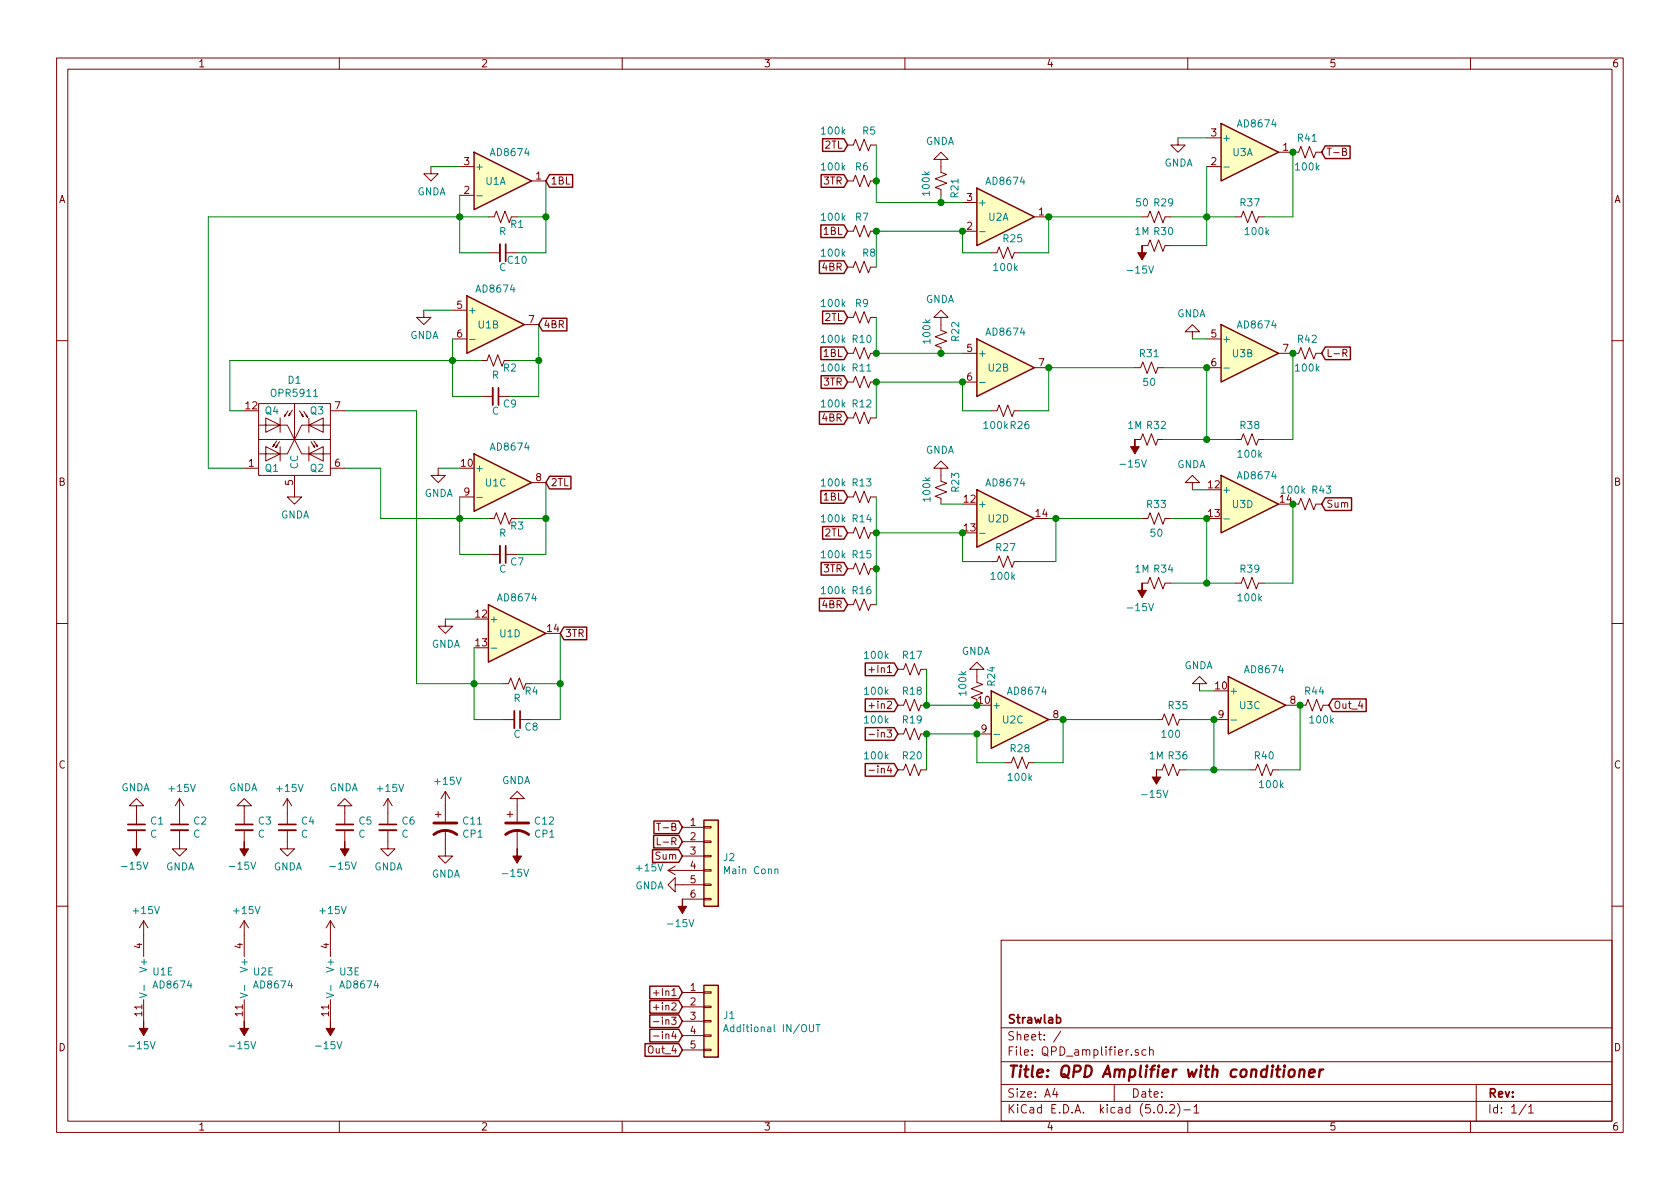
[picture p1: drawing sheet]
<svg xmlns="http://www.w3.org/2000/svg" width="297mm" height="210mm" viewBox="0 0 297 210" stroke-linecap="round" stroke-linejoin="round" font-family="sans-serif">
<g fill="none" stroke="#840000" stroke-width=".18">
<path d="M10 10.3h277v189.9h-277zM12 12.2h273v186.1h-273zM60 10.3v1.9M110 10.3v1.9M160 10.3v1.9M210 10.3v1.9M260 10.3v1.9M76.2 29.5v1.2h1.3l-1.3 1.3-1.3-1.3h1.3M81.3 34.5h2.5M81.3 29.5h2.5M86.4 38.3h1l.4-1 .7 2.1 .8-2.1 .7 2.1 .4-1.1h1M94 32h2.5"/>
<path d="M149.9 25.6h1l.4-1 .7 2.1 .8-2.1 .7 2.1 .4-1.1h1M149.9 32h1l.4-1 .7 2 .8-2 .7 2 .4-1h1M166.4 28.2h1.2l-1.2-1.3-1.3 1.3h1.3v2.3l1 .4-2 .7 2 .8-2 .7 1 .4v1M170.2 35.8h2.5M182.9 38.3h2.5M201.9 38.3h1l.4-1 .8 2.1 .8-2.1 .7 2.1 .4-1.1h1M208.3 24.4v1.2h1.2l-1.2 1.3-1.3-1.3h1.3M213.4 29.5h2.5M213.4 24.4h2.5M218.4 38.3h1.1l.3-1 .8 2.1 .8-2.1 .7 2.1 .4-1.1h1M226.1 26.9h3.5l.4-1 .8 2 .7-2 .8 2 .4-1h1M237.4 26.8h.5l.1-.2v-.3l-.6-.1v1.3h.4l.2-.1 .1-.4-.3-.2"/>
<path d="M74.9 54.9v1.2h1.3l-1.3 1.3-1.2-1.3h1.2M80 59.9h2.5M80 54.9h2.5M86.4 44.7h2M89.4 44.7h2M92.7 57.4h2.5M149.9 40.9h1l.4-1 .7 2 .8-2 .7 2 .4-1h1M149.9 47.2h1l.4-1 .7 2.1 .8-2.1 .7 2.1 .4-1.1h1M149.9 56.1h1l.4-1 .7 2 .8-2 .7 2 .4-1h1M166.4 56.1h1.2l-1.2-1.2-1.3 1.2h1.3v2.3l1 .4-2 .8 2 .7-2 .8 1 .4v1M170.2 40.9h2.5M175.3 44.7h1l.4-1 .7 2 .8-2 .7 2 .4-1h1"/>
<path d="M201.9 43.4h1l.4-1 .8 2 .8-2 .7 2 .4-1h1M210.8 58.7h1.3l-1.3-1.3-1.3 1.3h1.3v1.2M213.4 59.9h2.5M10 60.2h2M45.7 71.4h12.7v12.7h-12.7zM45.7 75.2h3.8l-2.5 1.2v-2.5l2.5 1.3h1.3l1.3 2.5 1.2-2.5h3.8v1.2l-2.5-1.2 2.5-1.3v1.3h1.3M45.7 77.7h12.7M48.9 78l-.6 1 .1-.4 .1 .1-.2 .3M49.4 78.1l-.6 1 .1-.4 .1 .2-.2 .2M49.5 73.9v2.5M49.5 79v2.5M50.9 72.6l-.6 1.1 .1-.4 .1 .1-.2 .3"/>
<path d="M51.7 72.5l-.6 1 .1-.4 .1 .2-.2 .2M52.1 77.7l-1.3 2.6h-1.3l-2.5-1.3v2.5l2.5-1.2h-3.8M52.1 77.7l1.2 2.6h1.3l2.5-1.3v2.5l-2.5-1.2h3.8M52.1 71.4v6.3M53 72.6l.6 1.1-.1-.4-.2 .1 .3 .3M53.7 72.8l.7 1-.2-.4-.1 .1 .3 .3M54.6 73.9v2.5M54.6 79v2.5M55 78.1l.6 1-.1-.4-.1 .2 .2 .2M55.5 78l.6 1-.1-.4-.1 .1 .2 .3M58.4 72.6h2.6M85.1 63.7h1l.4-1 .7 2.1 .8-2.1 .8 2.1 .4-1.1h1"/>
<path d="M85.1 70.1h2M88.1 70.1h2.1M149.9 62.5h1l.4-1 .7 2 .8-2 .7 2 .4-1h1M149.9 67.6h1l.4-1.1 .7 2.1 .8-2.1 .7 2.1 .4-1h1M149.9 73.9h1l.4-1 .7 2 .8-2 .7 2 .4-1h1M170.2 62.5h2.5M170.2 67.6h2.5M175.3 72.6h1l.4-1 .7 2.1 .8-2.1 .7 2.1 .4-1.1h1M182.9 65h2.5M200.7 65h1l.4-1 .7 2 .8-2 .7 2 .4-1h1M200.7 77.7h1l.4-1 .7 2 .8-2 .7 2 .4-1h1M213.4 65h2.5"/>
<path d="M218.4 77.7h1.1l.3-1 .8 2 .8-2 .7 2 .4-1h1M226.1 62.5h3.5l.4-1 .8 2 .7-2 .8 2 .4-1h1M237.4 62.4h.6l.1-.5-.2-.1h-.5v1.2M237.7 62.4l.5 .6M285 60.2h2M43.2 82.8h2.5M52.1 84.1v3.8h1.2l-1.2 1.2-1.3-1.2h1.3M58.4 82.8h2.6M77.5 82.8v1.3h1.2l-1.2 1.2-1.3-1.2h1.3M81.3 87.9h2.5M86.4 91.7h1l.4-1 .7 2 .8-2 .7 2 .4-1h1M86.4 98h2"/>
<path d="M89.4 98h2M94 85.3h2.5M149.9 87.9h1l.4-1 .7 2 .8-2 .7 2 .4-1h1M149.9 94.2h1l.4-1 .7 2 .8-2 .7 2 .4-1h1M166.4 82.8h1.2l-1.2-1.3-1.3 1.3h1.3v2.3l1 .4-2 .7 2 .8-2 .8 1 .3v1M175.3 99.3h1l.4-1 .7 2 .8-2 .7 2 .4-1h1M201.9 91.7h1l.4-1 .8 2 .8-2 .7 2 .4-1h1M210.8 85.3h1.3l-1.3-1.2-1.3 1.2h1.3v1.3M228.6 89.1h1l.4-1 .8 2.1 .7-2.1 .8 2.1 .4-1.1h1M10 110.3h2M78.7 109.5v1.2h1.3l-1.3 1.3-1.2-1.3h1.2M149.9 100.6h1l.4-1 .7 2 .8-2 .7 2 .4-1h1"/>
<path d="M149.9 106.9h1l.4-1 .7 2 .8-2 .7 2 .4-1h1M153.6 118.4h1M158.7 118.4h1.1l.3-1.1 .8 2.1 .8-2.1 .7 2.1 .4-1h1M172.7 118.4h1.3l-1.3-1.3-1.3 1.3h1.3v2.2l1 .4-2 .8 2 .7-2 .8 1 .4M201.9 103.1h1l.4-1 .8 2 .8-2 .7 2 .4-1h1M218.4 103.1h1.1l.3-1 .8 2 .8-2 .7 2 .4-1h1M285 110.3h2M78.7 139.9v5.4M78.7 139.9l-.7 1.3M78.7 139.9l.8 1.3M88.9 120.9h1l.4-1 .8 2 .7-2 .8 2 .4-1h1M88.9 127.2h2"/>
<path d="M91.9 127.2h2.1M153.6 129.9h1M153.6 124.8h1M153.6 136.2h1M158.7 124.7h1.1l.3-1 .8 2 .8-2 .7 2 .4-1h1M158.7 129.8h1.1l.3-1 .8 2 .8-2 .7 2 .4-1h1M158.7 136.1h1.1l.3-1 .8 2.1 .8-2.1 .7 2.1 .4-1.1h1M172.7 129.8h2.6M177.8 134.9h1l.4-1 .8 2 .7-2 .8 2 .4-1h1M185.4 127.2h2.6M204.5 136.1h1l.4-1 .7 2.1 .8-2.1 .8 2.1 .3-1.1h1M204.5 127.2h1l.4-1 .7 2.1 .8-2.1 .8 2.1 .3-1.1h1"/>
<path d="M212.1 120.9h1.3l-1.3-1.3-1.3 1.3h1.3v1.3M214.6 127.2h2.6M221 136.1h1l.4-1 .7 2.1 .8-2.1 .8 2.1 .3-1.1h1.1M227.3 124.7h3.6l.4-1 .7 2 .8-2 .8 2 .3-1h1M24.1 142.5h1.3l-1.3-1.3-1.2 1.3h1.2v3.3M24.1 146.8v2M31.7 146.8v3.3h1.3l-1.3 1.3-1.2-1.3h1.2M31.7 141.2v4.6M31.7 141.2l-.7 1.3M31.7 141.2l.8 1.3M43.2 142.5h1.2l-1.2-1.3-1.3 1.3h1.3v3.3M43.2 146.8v2"/>
<path d="M50.8 146.8v3.3h1.3l-1.3 1.3-1.3-1.3h1.3M50.8 141.2v4.6M50.8 141.2l-.8 1.3M50.8 141.2l.8 1.3M61 142.5h1.2l-1.2-1.3-1.3 1.3h1.3v3.3M61 146.8v2M68.6 146.8v3.3h1.2l-1.2 1.3-1.3-1.3h1.3M68.6 141.2v4.6M68.6 141.2l-.8 1.3M68.6 141.2l.7 1.3M77 144h1M77.5 143.5v1"/>
<path d="M78.7 146.8v4.6h1.3l-1.3 1.2-1.2-1.2h1.2M89.7 144h1M90.2 143.5v1M91.4 141.2h1.3l-1.3-1.3-1.2 1.3h1.2v4.1M91.4 146.8v3.3M116.1 145.6h.7M116.2 148.1v1.3h.6M118.1 153.9h6.4M118.1 153.9l1.3 .8M119.4 156.5v-1.3l-1.3 1.3 1.3 1.2v-1.2h5.1M119.4 153.2l-1.3 .7M120.6 146.3h3.9"/>
<path d="M120.6 148.8h3.9M120.6 151.4h3.9M120.6 159h3.9M124.5 158.9h1.2v.2h-1.2zM124.5 156.3h1.2v.3h-1.2zM124.5 153.8h1.2v.2h-1.2zM124.5 151.3h1.2v.2h-1.2zM124.5 148.7h1.2v.3h-1.2zM124.5 146.2h1.2v.2h-1.2zM10 160.2h2M25.4 162.8v6.4M25.4 176.8v3.8"/>
<path d="M25.4 162.8l-.8 1.3M25.4 162.8l.8 1.3M43.2 162.8v6.4M43.2 176.8v3.8M43.2 162.8l-.8 1.3M43.2 162.8l.7 1.3M58.4 162.8v6.4M58.4 176.8v3.8M58.4 162.8l-.7 1.3M58.4 162.8l.8 1.3M115.5 175.6h1M115.5 178.1h1"/>
<path d="M120.6 175.5h3.9M120.6 178h3.9M124.5 177.9h1.2v.3h-1.2zM124.5 175.4h1.2v.2h-1.2zM177 166.3h108v32h-108zM285 160.2h2M60 198.3v1.9M110 198.3v1.9M115.5 180.7h1M115.5 183.2h1M120.6 180.6h3.9M120.6 183.1h3.9"/>
<path d="M120.6 185.7h3.9M124.5 185.5h1.2v.3h-1.2zM124.5 183h1.2v.3h-1.2zM124.5 180.5h1.2v.2h-1.2zM160 198.3v1.9M177 194.8h108M177 191.8h108M177 187.8h108M177 181.8h108M186.5 192.5l-.4 1h1M186.8 193v1M187.6 182.3l-1.3 2"/>
<path d="M197 191.8v3M201.3 185.7a.37 .37 0 0 0-.6 .1l.1 .2 .5 .2v.1l-.2 .3-.4-.1M202.6 185.7l-.4-.1-.3 .3 .1 .6 .2 .1 .4-.1M203.3 185.7a.37 .37 0 0 1 .6 .1v.8M203.3 185.1v1.5M204.8 195.5l.4-.2a.94 .94 0 0 1 0 1.5 .79 .79 0 0 1-.4-1.3zM206.2 196.7v.1M206.8 195.5l.2-.2h.4l.2 .2 .1 .3-.1 .2-.8 .8h.9M208.2 195.1a1.71 1.71 0 0 1 0 2.3M209.3 196.3h1.2M210 198.3v1.9M211.1 195.8l.4-.5v1.5"/>
<path d="M211.1 196.8h.9M260 198.3v1.9M261 191.8v6.5M269.8 195.2l-1.2 2M270.3 195.8l.4-.5v1.5M270.3 196.8h.8"/>
</g>
<path d="M228 189.3a.53 .53 0 0 1 .5-.2 .53 .53 0 0 1 .4 .4v.6a.54 .54 0 0 1-.6 .4 .54 .54 0 0 1-.5-.4zM229.8 189.3a.5 .5 0 0 1 .9 .1l-.2 1M229.8 189.1l-.1 1.3M231.5 189.8l1-.2-.1-.4-.5-.1-.4 .3v.9l.2 .1 .6-.1M233.4 189.1l-.2 1.3M234 189.1a.55 .55 0 0 0-.7 .4" fill="none" stroke="#840000" stroke-width=".41"/>
<path d="M89.4 43.2v3M88.1 68.6v3M89.4 96.5v3.1M91.9 125.7v3.1M22.6 145.8h3.1M30.2 145.8h3.1M41.7 145.8h3M49.3 145.8h3M59.4 145.8h3.1M67.1 145.8h3M186.8 180l.4-.1 .3 .3v.6l-.3 .1-.4-.1" fill="none" stroke="#840000" stroke-width=".3"/>
<g fill="#ffffc2" stroke="#ffffc2" stroke-width=".18">
<path d="M83.8 26.9l10.2 5.1-10.2 5.1z"/>
<path d="M83.8 80.3l10.2 5-10.2 5.1z"/>
<path d="M86.4 106.9l10.1 5.1-10.1 5.1z"/>
<path d="M172.7 33.3l10.2 5-10.2 5.1z"/>
<path d="M172.7 59.9l10.2 5.1-10.2 5.1z"/>
<path d="M175.3 122.2l10.1 5-10.1 5.1z"/>
<path d="M172.7 86.6l10.2 5.1-10.2 5.1z"/>
<path d="M215.9 21.8l10.2 5.1-10.2 5.1z"/>
<path d="M215.9 57.4l10.2 5.1-10.2 5.1z"/>
<path d="M215.9 84.1l10.2 5-10.2 5.1z"/>
<path d="M124.5 145h2.5v15.3h-2.5z"/>
<path d="M82.5 52.3l10.2 5.1-10.2 5.1z"/>
<path d="M217.2 119.6l10.1 5.1-10.1 5.1z"/>
<path d="M124.5 174.2h2.5v12.7h-2.5z"/>
</g>
<g fill="none" stroke="#840000" stroke-width=".25">
<path d="M83.8 26.9l10.2 5.1-10.2 5.1zM97.2 30.9h4v2.2h-4l-.7-1.1zM145.1 39.8h4.1l.7 1.1-.7 1.1h-4.1zM145.2 30.9h4l.7 1.1-.7 1.1h-4zM145.4 24.5h3.8l.7 1.1-.7 1.2h-3.8zM172.7 33.3l10.2 5-10.2 5.1zM215.9 21.8l10.2 5.1-10.2 5.1zM234.3 25.8h4.4v2.2h-4.4l-.6-1.1zM82.5 52.3l10.2 5.1-10.2 5.1zM95.9 56.3h4.3v2.2h-4.3l-.7-1.1zM144.9 46.1h4.3l.7 1.1-.7 1.2h-4.3zM145.4 55h3.8l.7 1.1-.7 1.1h-3.8z"/>
<path d="M172.7 59.9l10.2 5.1-10.2 5.1zM215.9 57.4l10.2 5.1-10.2 5.1zM144.9 72.8h4.3l.7 1.1-.7 1.1h-4.3zM145.1 61.4h4.1l.7 1.1-.7 1.1h-4.1zM145.2 66.4h4l.7 1.2-.7 1.1h-4zM234.3 61.4h4.5v2.2h-4.5l-.6-1.1zM83.8 80.3l10.2 5-10.2 5.1zM97.2 84.2h3.7v2.3h-3.7l-.7-1.2zM145.1 86.8h4.1l.7 1.1-.7 1.1h-4.1zM145.2 99.5h4l.7 1.1-.7 1.1h-4zM145.4 93.1h3.8l.7 1.1-.7 1.1h-3.8zM172.7 86.6l10.2 5.1-10.2 5.1z"/>
<path d="M215.9 84.1l10.2 5-10.2 5.1zM234.3 88h4.7v2.3h-4.7l-.6-1.2zM86.4 106.9l10.1 5.1-10.1 5.1zM99.7 110.9h4v2.2h-4l-.6-1.1zM144.9 105.8h4.3l.7 1.1-.7 1.1h-4.3zM153 117.2h5.1l.6 1.2-.6 1.1h-5.1zM217.2 119.6l10.1 5.1-10.1 5.1zM153 128.7h5.1l.6 1.1-.6 1.1h-5.1zM153 123.6h5.1l.6 1.1-.6 1.1h-5.1zM153 135h5.1l.6 1.1-.6 1.2h-5.1zM175.3 122.2l10.1 5-10.1 5.1zM235.6 123.6h6v2.2h-6l-.7-1.1z"/>
<path d="M115.4 150.3h4.6l.6 1.1-.6 1.1h-4.6zM115.6 147.7h4.4l.6 1.1-.6 1.2h-4.4zM115.6 145.2h4.4l.6 1.1-.6 1.1h-4.4zM124.5 145h2.5v15.3h-2.5zM114.9 174.4h5.1l.6 1.1-.6 1.1h-5.1zM114.9 176.9h5.1l.6 1.1-.6 1.2h-5.1zM114.9 179.5h5.1l.6 1.1-.6 1.1h-5.1zM124.5 174.2h2.5v12.7h-2.5zM114 184.6h6l.6 1.1-.6 1.1h-6zM114.9 182h5.1l.6 1.1-.6 1.1h-5.1z"/>
</g>
<g fill="none" stroke="#008484" stroke-width=".18">
<path d="M84.3 34.6h1M216.4 29.5h1M173.2 41h1M83 60h1M173.2 67.6h1M216.4 65.1h1M84.3 88h1M173.2 94.3h1M216.4 91.8h1M86.8 114.6h1M175.7 129.9h1M217.7 127.3h.9"/>
<path d="M137 153.8l.2-.1h.3v.8M24.7 175.6l1.3 .4-1.3 .4M25.5 174.2v1M42.5 175.6l1.2 .4-1.2 .4M43.3 174.2v1M57.7 175.6l1.3 .4-1.3 .4M58.5 174.2v1M127.9 182.4l.4-1.2 .5 1.2M128.1 182.1h.6M143.1 181.2v1l.3 .2h.3l.1-.2v-1M144.3 181.2h.7M144.6 181.2v1.2"/>
</g>
<g fill="none" stroke="#008400" stroke-width=".18">
<path d="M76.2 29.5h5.1M81.3 34.5v10.2h5.1M86.4 38.3h-49.6v44.5h6.4M91.4 38.3h5.1M96.5 32v12.7h-5.1M154.9 25.6v10.2h15.3M166.4 34.5v1.3M201.9 38.3h-16.5v6.4h-5.1M207 38.3h11.4M208.3 24.4h5.1M213.4 29.5v13.9h-6.4M228.6 26.9v11.4h-5.1"/>
<path d="M74.9 54.9h5.1M80 59.9v10.2h5.1M95.2 57.4v12.7h-5M154.9 56.1v6.4h15.3M175.3 44.7h-5.1v-3.8h-15.3v6.3M210.8 59.9h2.6M61 72.6h12.7v48.3h15.2M85.1 63.7h-44.5v8.9h2.6M90.2 63.7h5M175.3 72.6h-5.1v-5h-15.3v6.3M200.7 65h-15.3v7.6h-5.1M205.7 65h7.7v12.7"/>
<path d="M205.7 77.7h12.7M228.6 62.5v15.2h-5.1M61 82.8h6.3v8.9h19.1M77.5 82.8h3.8M81.3 87.9v10.1h5.1M91.4 91.7h5.1M96.5 85.3v12.7h-5.1M154.9 87.9v19M154.9 94.2h15.3v5.1h5.1M166.4 89.1h3.8M185.4 91.7h16.5M186.7 91.7v7.6h-6.4"/>
<path d="M207 91.7h6.4v11.4M210.8 86.6h2.6M228.6 89.1v14h-5.1M78.7 109.5h5.1M83.8 114.5v12.7h5.1M99.1 112v15.2h-5.1M163.8 118.4v6.3h8.9M207 103.1h11.4M94 120.9h5.1M177.8 134.9h-5.1v-5.1h-8.9v6.3M204.5 127.2h-16.5v7.7h-5.1M209.5 127.2h5.1v8.9"/>
<path d="M209.5 136.1h11.5M212.1 122.2h2.5M229.9 124.7v11.4h-3.8"/>
</g>
<g fill="#840000" stroke="#840000" stroke-width=".18">
<path d="M25.4 180.6v1.3h.8l-.8 1.2-.8-1.2h.8z"/>
<path d="M43.2 180.6v1.3h.7l-.7 1.2-.8-1.2h.8z"/>
<path d="M58.4 180.6v1.3h.8l-.8 1.2-.7-1.2h.7z"/>
<path d="M201.9 103.1v1.3h.8l-.8 1.3-.7-1.3h.7z"/>
<path d="M200.7 77.7v1.3h.7l-.7 1.3-.8-1.3h.8z"/>
<path d="M201.9 43.4v1.3h.8l-.8 1.3-.7-1.3h.7z"/>
<path d="M120.6 159v1.3h.8l-.8 1.2-.7-1.2h.7z"/>
<path d="M24.1 148.8v1.3h.8l-.8 1.3-.7-1.3h.7z"/>
<path d="M43.2 148.8v1.3h.7l-.7 1.3-.8-1.3h.8z"/>
<path d="M61 148.8v1.3h.7l-.7 1.3-.8-1.3h.8z"/>
<path d="M91.4 150.1v1.3h.8l-.8 1.2-.7-1.2h.7z"/>
<path d="M204.5 136.1v1.3h.7l-.7 1.3-.8-1.3h.8z"/>
</g>
<path d="M88.4 43.2v3M87.1 68.6v3M88.4 96.5v3.1M90.9 125.7v3.1M22.6 146.8h3.1M30.2 146.8h3.1M41.7 146.8h3M49.3 146.8h3M59.4 146.8h3.1M67.1 146.8h3" fill="none" stroke="#840000" stroke-width=".33"/>
<g fill="#008400" stroke="#008400" stroke-width=".25">
<circle cx="213.4" cy="38.3" r=".51"/>
<circle cx="83.8" cy="120.9" r=".51"/>
<circle cx="99.1" cy="120.9" r=".51"/>
<circle cx="96.5" cy="91.7" r=".51"/>
<circle cx="81.3" cy="91.7" r=".51"/>
<circle cx="95.3" cy="63.7" r=".51"/>
<circle cx="80" cy="63.7" r=".51"/>
<circle cx="96.5" cy="38.3" r=".51"/>
<circle cx="81.3" cy="38.3" r=".51"/>
<circle cx="213.4" cy="65" r=".51"/>
<circle cx="213.4" cy="91.7" r=".51"/>
<circle cx="154.9" cy="67.6" r=".51"/>
<circle cx="166.4" cy="62.5" r=".51"/>
<circle cx="154.9" cy="62.5" r=".51"/>
<circle cx="154.9" cy="40.9" r=".51"/>
<circle cx="166.4" cy="35.8" r=".51"/>
<circle cx="154.9" cy="32" r=".51"/>
<circle cx="185.4" cy="38.3" r=".51"/>
<circle cx="170.2" cy="40.9" r=".51"/>
<circle cx="186.7" cy="91.7" r=".51"/>
<circle cx="185.4" cy="65" r=".51"/>
<circle cx="154.9" cy="94.2" r=".51"/>
<circle cx="154.9" cy="100.6" r=".51"/>
<circle cx="170.2" cy="94.2" r=".51"/>
<circle cx="170.2" cy="67.6" r=".51"/>
<circle cx="172.7" cy="124.7" r=".51"/>
<circle cx="163.8" cy="129.8" r=".51"/>
<circle cx="163.8" cy="124.7" r=".51"/>
<circle cx="172.7" cy="129.8" r=".51"/>
<circle cx="188" cy="127.2" r=".51"/>
<circle cx="214.6" cy="127.2" r=".51"/>
<circle cx="214.6" cy="136.1" r=".51"/>
<circle cx="229.9" cy="124.7" r=".51"/>
<circle cx="228.6" cy="89.1" r=".51"/>
<circle cx="228.6" cy="62.5" r=".51"/>
<circle cx="228.6" cy="26.9" r=".51"/>
<circle cx="213.4" cy="103.1" r=".51"/>
<circle cx="213.4" cy="77.7" r=".51"/>
</g>
<path d="M76.7 147.6a3.3 3.3 0 0 1 4.1 0M76.7 145.5h4.1M89.4 147.6a3.3 3.3 0 0 1 4.1 0M89.4 145.5h4.1" fill="none" stroke="#840000" stroke-width=".51"/>
<text font-size="2.8" fill="#840000" x="178" y="190.5">Title: QPD Amplifier with conditioner</text>
<g font-size="2.1" fill="#840000">
<text x="178" y="184">Sheet: /</text>
<text x="178" y="181">Strawlab</text>
<text x="178" y="186.7">File: QPD_amplifier.sch</text>
<text x="178" y="196.9">KiCad E.D.A. kicad (5.0.2)-1</text>
<text x="178" y="194.1">Size: A4</text>
<text x="200" y="194.1">Date:</text>
<text x="263" y="194.1">Rev:</text>
<text x="263" y="196.9">Id: 1/1</text>
</g>
<g font-size="1.8" fill="#840000">
<text x="35" y="11.9">1</text>
<text x="85" y="11.9">2</text>
<text x="135" y="11.9">3</text>
<text x="185" y="11.9">4</text>
<text x="235" y="11.9">5</text>
<text x="285" y="11.9">6</text>
<text x="82.1" y="29.2">3</text>
<text x="145.9" y="26.3">2TL</text>
<text x="214.1" y="29.2">2</text>
<text x="214.1" y="24.1">3</text>
<text x="226.8" y="26.7">1</text>
<text x="234.5" y="27.6">T-B</text>
<text x="10.4" y="35.9">A</text>
<text x="82.1" y="34.3">2</text>
<text x="94.8" y="31.7">1</text>
<text x="97.3" y="32.6">1BL</text>
<text x="145.7" y="32.6">3TR</text>
<text x="171" y="35.6">3</text>
<text x="285.4" y="35.9">A</text>
<text x="145.7" y="41.5">1BL</text>
<text x="171" y="40.6">2</text>
<text x="183.7" y="38.1">1</text>
<text x="145.5" y="47.9">4BR</text>
<text x="80.8" y="54.6">5</text>
<text x="80.8" y="59.7">6</text>
<text x="93.5" y="57.1">7</text>
<text x="96" y="58">4BR</text>
<text x="145.9" y="56.8">2TL</text>
<text x="214.1" y="59.7">5</text>
<text x="145.7" y="63.1">1BL</text>
<text x="171" y="62.2">5</text>
<text x="183.7" y="64.8">7</text>
<text x="214.1" y="64.8">6</text>
<text x="226.8" y="62.2">7</text>
<text x="234.5" y="63.1">L-R</text>
<text x="145.7" y="68.2">3TR</text>
<text x="171" y="67.3">6</text>
<text x="43.5" y="72.4">12</text>
<text x="59.2" y="72.4">7</text>
<text x="145.5" y="74.5">4BR</text>
<text x="44" y="82.5">1</text>
<text x="59.2" y="82.5">6</text>
<text x="81.6" y="82.5">10</text>
<text x="10.4" y="85.9">B</text>
<text x="51.8" y="85.8" transform="rotate(-90 51.8 85.8)">5</text>
<text x="82.1" y="87.6">9</text>
<text x="94.8" y="85.1">8</text>
<text x="97.3" y="86">2TL</text>
<text x="145.7" y="88.5">1BL</text>
<text x="170.5" y="88.9">12</text>
<text x="213.7" y="86.4">12</text>
<text x="234.5" y="89.8">Sum</text>
<text x="285.4" y="85.9">B</text>
<text x="145.9" y="94.9">2TL</text>
<text x="170.5" y="94">13</text>
<text x="183.2" y="91.4">14</text>
<text x="213.7" y="91.4">13</text>
<text x="145.7" y="101.2">3TR</text>
<text x="145.5" y="107.6">4BR</text>
<text x="84.1" y="109.2">12</text>
<text x="96.8" y="111.8">14</text>
<text x="99.8" y="112.6">3TR</text>
<text x="84.1" y="114.3">13</text>
<text x="154.4" y="119">+In1</text>
<text x="154.4" y="125.3">+in2</text>
<text x="173" y="124.5">10</text>
<text x="214.9" y="121.9">10</text>
<text x="228.1" y="124.5">8</text>
<text x="235.7" y="125.3">Out_4</text>
<text x="154.8" y="130.4">-in3</text>
<text x="173.5" y="129.5">9</text>
<text x="186.2" y="127">8</text>
<text x="215.4" y="127">9</text>
<text x="10.4" y="135.9">C</text>
<text x="154.8" y="136.8">-in4</text>
<text x="285.4" y="135.9">C</text>
<text x="116.9" y="146.9">T-B</text>
<text x="116.9" y="149.5">L-R</text>
<text x="122.1" y="146">1</text>
<text x="122.1" y="148.6">2</text>
<text x="116" y="152">Sum</text>
<text x="122.1" y="151.1">3</text>
<text x="122.1" y="153.7">4</text>
<text x="122.1" y="156.2">5</text>
<text x="122.1" y="158.7">6</text>
<text x="25.1" y="167.7" transform="rotate(-90 25.1 167.7)">4</text>
<text x="42.9" y="167.7" transform="rotate(-90 42.9 167.7)">4</text>
<text x="58.2" y="167.7" transform="rotate(-90 58.2 167.7)">4</text>
<text x="25.1" y="179.6" transform="rotate(-90 25.1 179.6)">11</text>
<text x="42.9" y="179.6" transform="rotate(-90 42.9 179.6)">11</text>
<text x="58.2" y="179.6" transform="rotate(-90 58.2 179.6)">11</text>
<text x="116.3" y="176.1">+In1</text>
<text x="116.3" y="178.7">+in2</text>
<text x="122.1" y="175.3">1</text>
<text x="122.1" y="177.8">2</text>
<text x="10.4" y="185.9">D</text>
<text x="116.7" y="181.2">-in3</text>
<text x="116.7" y="183.8">-in4</text>
<text x="122.1" y="180.3">3</text>
<text x="122.1" y="182.9">4</text>
<text x="122.1" y="185.4">5</text>
<text x="285.4" y="185.9">D</text>
<text x="114.9" y="186.3">Out_4</text>
<text x="35" y="199.9">1</text>
<text x="85" y="199.9">2</text>
<text x="135" y="199.9">3</text>
<text x="185" y="199.9">4</text>
<text x="235" y="199.9">5</text>
<text x="285" y="199.9">6</text>
</g>
<g font-size="1.8" fill="#008484">
<text x="145.4" y="23.8">100k</text>
<text x="152.6" y="23.8">R5</text>
<text x="219" y="22.5">AD8674</text>
<text x="86.9" y="27.6">AD8674</text>
<text x="163.6" y="25.6">GNDA</text>
<text x="205.8" y="29.5">GNDA</text>
<text x="216" y="25">+</text>
<text x="218" y="27.6">U3A</text>
<text x="229.5" y="25.1">R41</text>
<text x="73.7" y="34.5">GNDA</text>
<text x="83.9" y="30.1">+</text>
<text x="85.9" y="32.7">U1A</text>
<text x="145.4" y="30.1">100k</text>
<text x="151.3" y="30.1">R6</text>
<text x="164.4" y="34.2" transform="rotate(-90 164.4 34.2)">100k</text>
<text x="169.5" y="34.9" transform="rotate(-90 169.5 34.9)">R21</text>
<text x="174.6" y="32.7">AD8674</text>
<text x="229.2" y="30.1">100k</text>
<text x="88.3" y="41.6">R</text>
<text x="90.3" y="40.3">R1</text>
<text x="145.4" y="39">100k</text>
<text x="151.3" y="39">R7</text>
<text x="172.8" y="36.4">+</text>
<text x="174.8" y="39">U2A</text>
<text x="200.7" y="41.6">1M R30</text>
<text x="201" y="36.5">50 R29</text>
<text x="219.4" y="36.5">R37</text>
<text x="220.3" y="41.6">100k</text>
<text x="88.3" y="47.9">C</text>
<text x="89.8" y="46.7">C10</text>
<text x="145.4" y="45.4">100k</text>
<text x="152.6" y="45.4">R8</text>
<text x="175.8" y="47.9">100k</text>
<text x="177.4" y="42.8">R25</text>
<text x="84.4" y="51.7">AD8674</text>
<text x="163.6" y="53.6">GNDA</text>
<text x="199.7" y="48.4">-15V</text>
<text x="72.5" y="59.9">GNDA</text>
<text x="82.7" y="55.5">+</text>
<text x="84.6" y="58.1">U1B</text>
<text x="145.4" y="54.3">100k</text>
<text x="151.3" y="54.3">R9</text>
<text x="174.6" y="59.4">AD8674</text>
<text x="208.1" y="56.1">GNDA</text>
<text x="219" y="58.1">AD8674</text>
<text x="89.1" y="65.7">R2</text>
<text x="145.4" y="60.6">100k</text>
<text x="145.4" y="65.7">100k</text>
<text x="150.8" y="60.6">R10</text>
<text x="150.8" y="65.7">R11</text>
<text x="164.5" y="60.6" transform="rotate(-90 164.5 60.6)">100k</text>
<text x="169.6" y="60.3" transform="rotate(-90 169.6 60.3)">R22</text>
<text x="172.8" y="63.1">+</text>
<text x="174.8" y="65.7">U2B</text>
<text x="201.6" y="63.2">R31</text>
<text x="216" y="60.6">+</text>
<text x="218" y="63.2">U3B</text>
<text x="229.2" y="65.7">100k</text>
<text x="229.5" y="60.6">R42</text>
<text x="48.2" y="70.2">OPR5911</text>
<text x="51" y="67.9">D1</text>
<text x="87" y="67">R</text>
<text x="202.2" y="68.2">50</text>
<text x="46.7" y="73.3">Q4</text>
<text x="55" y="73.3">Q3</text>
<text x="87" y="73.3">C</text>
<text x="89.1" y="72.1">C9</text>
<text x="145.4" y="72.1">100k</text>
<text x="150.8" y="72.1">R12</text>
<text x="174.3" y="75.9">100k R26</text>
<text x="199.4" y="75.9">1M R32</text>
<text x="219.4" y="75.9">R38</text>
<text x="46.7" y="83.4">Q1</text>
<text x="52.7" y="83.1" transform="rotate(-90 52.7 83.1)">CC</text>
<text x="55" y="83.4">Q2</text>
<text x="83.9" y="83.4">+</text>
<text x="86.9" y="79.7">AD8674</text>
<text x="163.6" y="80.2">GNDA</text>
<text x="198.4" y="82.7">-15V</text>
<text x="208.1" y="82.8">GNDA</text>
<text x="219" y="80.9">100k</text>
<text x="75" y="87.9">GNDA</text>
<text x="85.9" y="86">U1C</text>
<text x="145.4" y="86">100k</text>
<text x="150.8" y="86">R13</text>
<text x="164.5" y="88.5" transform="rotate(-90 164.5 88.5)">100k</text>
<text x="169.6" y="86.9" transform="rotate(-90 169.6 86.9)">R23</text>
<text x="172.8" y="89.8">+</text>
<text x="174.6" y="86">AD8674</text>
<text x="202.8" y="89.8">R33</text>
<text x="216" y="87.2">+</text>
<text x="218" y="89.8">U3D</text>
<text x="219" y="84.8">AD8674</text>
<text x="226.4" y="88.9">14</text>
<text x="226.6" y="87.3">100k</text>
<text x="232.1" y="87.3">R43</text>
<text x="49.6" y="91.7">GNDA</text>
<text x="88.3" y="94.9">R</text>
<text x="90.3" y="93.6">R3</text>
<text x="145.4" y="92.4">100k</text>
<text x="150.8" y="92.4">R14</text>
<text x="174.8" y="92.4">U2D</text>
<text x="203.5" y="94.9">50</text>
<text x="88.3" y="101.3">C</text>
<text x="90.3" y="100">C7</text>
<text x="145.4" y="98.7">100k</text>
<text x="150.8" y="98.7">R15</text>
<text x="176.2" y="97.5">R27</text>
<text x="200.7" y="101.3">1M R34</text>
<text x="219.4" y="101.3">R39</text>
<text x="88.2" y="106.3">AD8674</text>
<text x="145.4" y="105.1">100k</text>
<text x="150.8" y="105.1">R16</text>
<text x="175.6" y="102.5">100k</text>
<text x="219" y="106.3">100k</text>
<text x="86.5" y="110.1">+</text>
<text x="88.4" y="112.7">U1D</text>
<text x="199.7" y="108.1">-15V</text>
<text x="76.3" y="114.5">GNDA</text>
<text x="153" y="116.5">100k</text>
<text x="159.7" y="116.5">R17</text>
<text x="170" y="115.8">GNDA</text>
<text x="209.3" y="118.3">GNDA</text>
<text x="220.3" y="119">AD8674</text>
<text x="90.8" y="124.1">R</text>
<text x="92.9" y="122.9">R4</text>
<text x="153" y="122.9">100k</text>
<text x="159.7" y="122.9">R18</text>
<text x="170.9" y="122.8" transform="rotate(-90 170.9 122.8)">100k</text>
<text x="175.4" y="125.3">+</text>
<text x="175.9" y="121.2" transform="rotate(-90 175.9 121.2)">R24</text>
<text x="178.4" y="122.9">AD8674</text>
<text x="206.7" y="125.4">R35</text>
<text x="217.3" y="122.8">+</text>
<text x="219.2" y="125.4">U3C</text>
<text x="230.8" y="122.9">R44</text>
<text x="90.8" y="130.5">C</text>
<text x="92.9" y="129.2">C8</text>
<text x="153" y="127.9">100k</text>
<text x="159.7" y="127.9">R19</text>
<text x="177.3" y="127.9">U2C</text>
<text x="205.5" y="130.5">100</text>
<text x="231.7" y="127.9">100k</text>
<text x="153" y="134.3">100k</text>
<text x="159.7" y="134.3">R20</text>
<text x="178.7" y="133">R28</text>
<text x="203.3" y="134.3">1M R36</text>
<text x="221.9" y="134.3">R40</text>
<text x="21.4" y="139.9">GNDA</text>
<text x="30" y="140">+15V</text>
<text x="40.4" y="139.9">GNDA</text>
<text x="49.1" y="140">+15V</text>
<text x="58.2" y="139.9">GNDA</text>
<text x="66.9" y="140">+15V</text>
<text x="77" y="138.8">+15V</text>
<text x="88.7" y="138.7">GNDA</text>
<text x="178.4" y="138.1">100k</text>
<text x="202.2" y="141.1">-15V</text>
<text x="222.8" y="139.4">100k</text>
<text x="26.5" y="148.1">C</text>
<text x="26.7" y="145.8">C1</text>
<text x="34.2" y="148.1">C</text>
<text x="34.3" y="145.8">C2</text>
<text x="45.6" y="148.1">C</text>
<text x="45.7" y="145.8">C3</text>
<text x="53.2" y="148.1">C</text>
<text x="53.3" y="145.8">C4</text>
<text x="63.4" y="148.1">C</text>
<text x="63.5" y="145.8">C5</text>
<text x="71" y="148.1">C</text>
<text x="71.1" y="145.8">C6</text>
<text x="81.9" y="148.1">CP1</text>
<text x="81.9" y="145.8">C11</text>
<text x="94.6" y="148.1">CP1</text>
<text x="94.6" y="145.8">C12</text>
<text x="21.9" y="153.8">-15V</text>
<text x="29.3" y="153.9">GNDA</text>
<text x="40.9" y="153.8">-15V</text>
<text x="48.3" y="153.9">GNDA</text>
<text x="58.7" y="153.8">-15V</text>
<text x="66.1" y="153.9">GNDA</text>
<text x="76.3" y="155.2">GNDA</text>
<text x="89.2" y="155.1">-15V</text>
<text x="112.7" y="154.1">+15V</text>
<text x="128" y="152.3">J2</text>
<text x="128.3" y="154.6">Main Conn</text>
<text x="23.7" y="161.6">+15V</text>
<text x="41.5" y="161.6">+15V</text>
<text x="56.7" y="161.6">+15V</text>
<text x="112.3" y="157.3">GNDA</text>
<text x="118.4" y="164">-15V</text>
<text x="26" y="171.5" transform="rotate(-90 26 171.5)">V+</text>
<text x="27.1" y="172.5">U1E</text>
<text x="43.8" y="171.5" transform="rotate(-90 43.8 171.5)">V+</text>
<text x="44.9" y="172.5">U2E</text>
<text x="59.1" y="171.5" transform="rotate(-90 59.1 171.5)">V+</text>
<text x="60.1" y="172.5">U3E</text>
<text x="27.3" y="174.8">AD8674</text>
<text x="45.1" y="174.8">AD8674</text>
<text x="60.3" y="174.8">AD8674</text>
<text x="23.2" y="185.5">-15V</text>
<text x="40.9" y="185.5">-15V</text>
<text x="56.2" y="185.5">-15V</text>
<text x="128" y="180.2">J1</text>
<text x="128.9" y="182.5">Additional IN/OUT</text>
</g>
</svg>
